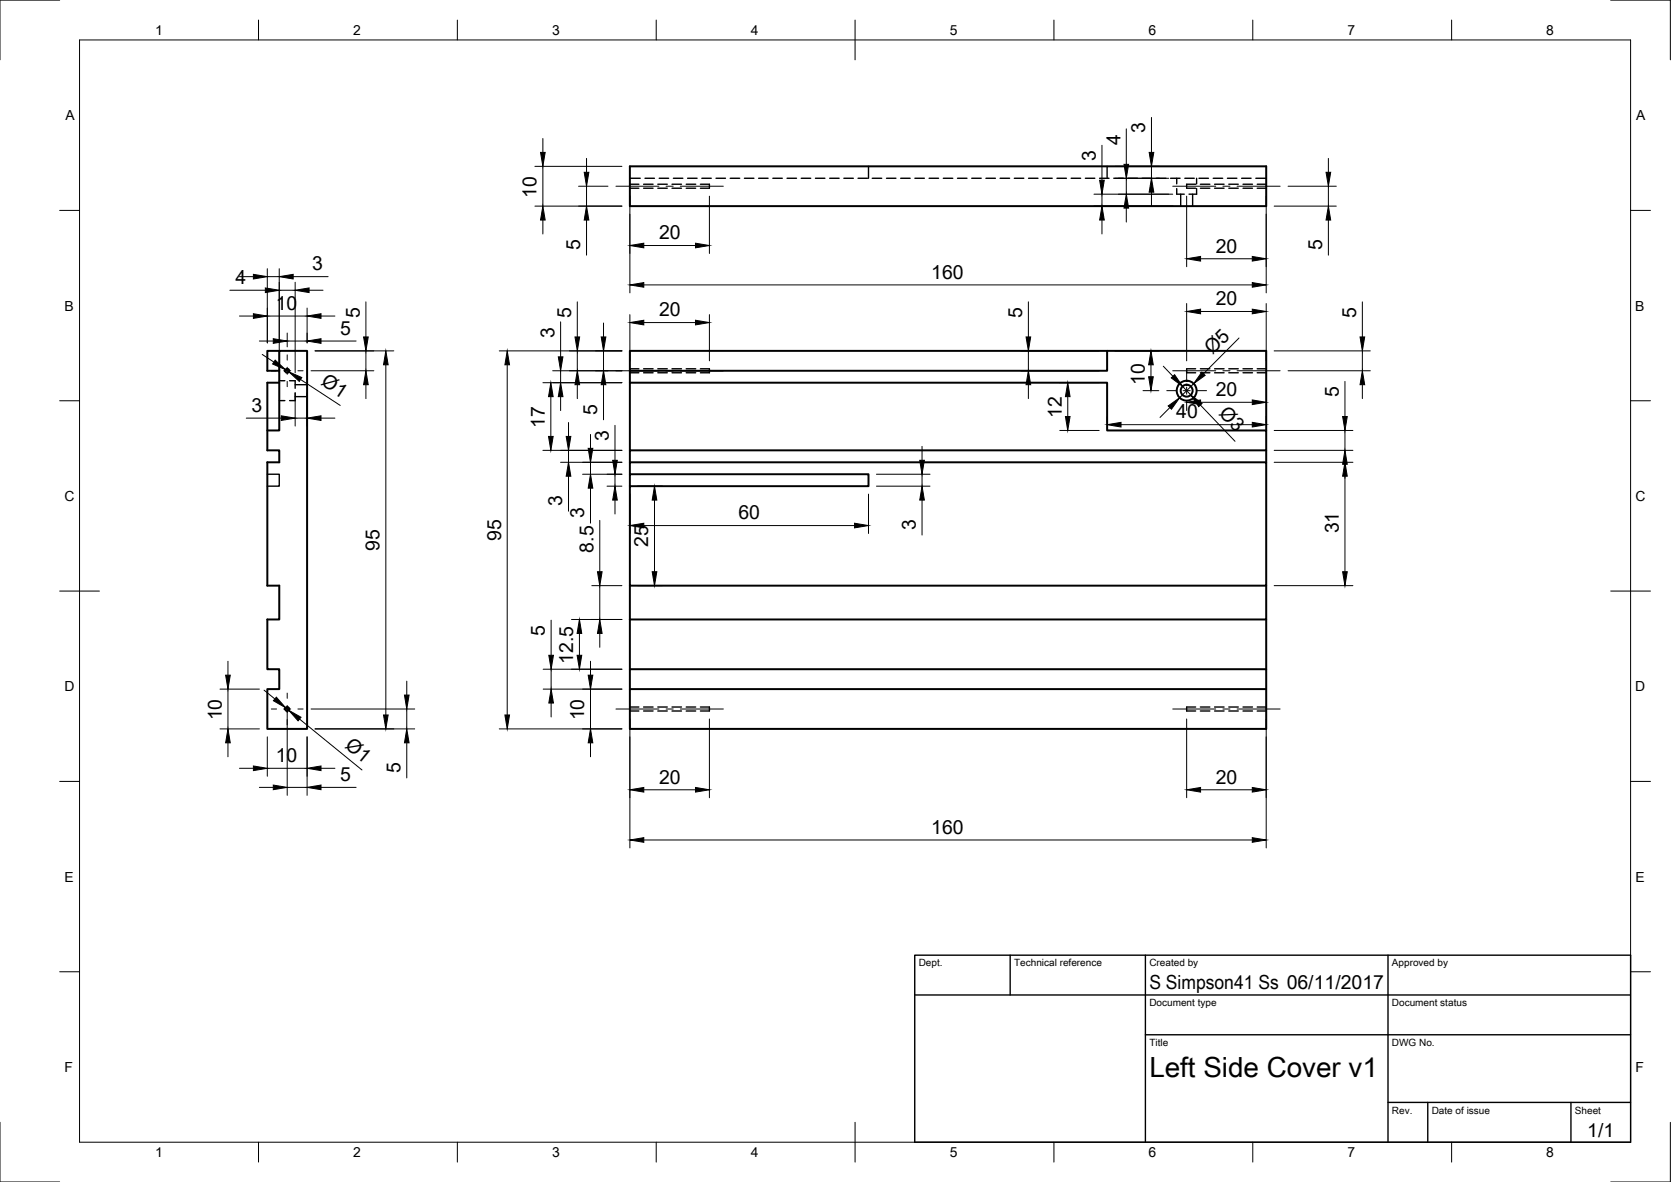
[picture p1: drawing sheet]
<svg xmlns="http://www.w3.org/2000/svg" width="420mm" height="297mm" viewBox="0 0 420 297" stroke-linecap="round" stroke-linejoin="round" font-family="sans-serif">
<!-- layer: Hidden -->
<g fill="none" stroke="#000" stroke-width=".35">
<path d="M158.4 44.8h2.6M158.4 47.3h2.2M158.4 46.3h2.2M161.8 47.3h2.4M161.8 46.3h2.4M162.2 44.8h2.4M165.4 47.3h2.4M165.4 46.3h2.4M165.7 44.8h2.4M169 47.3h2.4M169 46.3h2.4M169.3 44.8h2.4"/>
<path d="M172.5 47.3h2.4M172.5 46.3h2.4M172.9 44.8h2.4M176.1 46.3h2.3v1h-2.3M176.5 44.8h2.3M180 44.8h2.4M183.6 44.8h2.4M187.2 44.8h2.4M190.8 44.8h2.3M194.3 44.8h2.4M197.9 44.8h2.4M201.5 44.8h2.3"/>
<path d="M205 44.8h2.4M208.6 44.8h2.4M212.2 44.8h2.4M215.8 44.8h2.3M218.4 41.8v3M219.3 44.8h2.4M222.9 44.8h2.4M226.5 44.8h2.4M230 44.8h2.4M233.6 44.8h2.4M237.2 44.8h2.4M240.8 44.8h2.3"/>
<path d="M244.3 44.8h2.4M247.9 44.8h2.4M251.5 44.8h2.4M255 44.8h2.4M258.6 44.8h2.4M262.2 44.8h2.4M265.8 44.8h2.3M269.3 44.8h2.4M272.9 44.8h2.4M276.5 44.8h2.4M278.4 41.8v3M280 44.8h2.4"/>
<path d="M283.6 44.8h2.4M287.2 44.8h2.4M290.8 44.8h2.3M294.3 44.8h2.4M295.9 47.4v1.4h1.9M295.9 44.8v1.4M296.9 48.8v3M297.9 44.8h2.4M299.9 48.8v3M300.6 46.3h-2.2v1h2.2M300.9 47.4v1.4h-1.9M300.9 44.8v1.4"/>
<path d="M301.5 44.8h2.4M301.8 47.3h2.4M301.8 46.3h2.4M305.1 44.8h2.3M305.4 47.3h2.4M305.4 46.3h2.4M308.6 44.8h2.4M309 47.3h2.4M309 46.3h2.4M312.2 44.8h2.4M312.5 47.3h2.4M312.5 46.3h2.4"/>
<path d="M315.8 44.8h2.6M316.1 47.3h2.3M316.1 46.3h2.3M70.2 95.7h1.4M72.8 95.7h1.4v1.9M74.2 98.8v1.9h-1.4M74.2 99.7h3M74.2 96.7h3M158.4 93.7h2.2M158.4 92.7h2.2M161.8 93.7h2.4M161.8 92.7h2.4"/>
<path d="M165.4 93.7h2.4M165.4 92.7h2.4M169 93.7h2.4M169 92.7h2.4M172.5 93.7h2.4M172.5 92.7h2.4M176.1 92.7h2.3v1h-2.3M300.6 92.7h-2.2v1h2.2M301.8 93.7h2.4M301.8 92.7h2.4M305.4 93.7h2.4M305.4 92.7h2.4"/>
<path d="M309 93.7h2.4M309 92.7h2.4M312.5 93.7h2.4M312.5 92.7h2.4M316.1 93.7h2.3M316.1 92.7h2.3M67.2 119.2h3v3h-3M70.2 100.7h1.4M158.4 178.7h2.2M158.4 177.7h2.2M161.8 178.7h2.4M161.8 177.7h2.4"/>
<path d="M165.4 178.7h2.4M165.4 177.7h2.4M169 178.7h2.4M169 177.7h2.4M172.5 178.7h2.4M172.5 177.7h2.4M176.1 177.7h2.3v1h-2.3M300.6 177.7h-2.2v1h2.2M301.8 178.7h2.4M301.8 177.7h2.4M305.4 178.7h2.4M305.4 177.7h2.4"/>
<path d="M309 178.7h2.4M309 177.7h2.4M312.5 178.7h2.4M312.5 177.7h2.4M316.1 178.7h2.3M316.1 177.7h2.3"/>
</g>
<!-- layer: Visible -->
<g fill="none" stroke="#000" stroke-width=".5">
<path d="M158.4 41.8h160v10h-160zM70.2 96.2h-3v17h3v3h-3v31h3v8.5h-3v12.5h3v5h-3v10h10v-95h-7v20h-3M70.2 88.2h-3v5h3M158.4 93.2h120v-5h-120v8M278.4 88.2h40v20M158.4 119.2v-3h160v31h-160v-25h60v-3h-60v3M158.4 113.2h160v-5h-40v-12h-120v20M318.4 113.2v3M158.4 155.7v27.5h160v-27.5M158.4 147.2v8.5M318.4 147.2v8.5h-160M158.4 173.2h160"/>
<path d="M158.4 168.2h160"/>
<circle cx="72.2" cy="93.2" r=".5"/>
<circle cx="298.4" cy="98.2" r="2.5"/>
<circle cx="298.4" cy="98.2" r="1.5"/>
<circle cx="72.2" cy="178.2" r=".5"/>
</g>
<!-- layer: Border -->
<g fill="none" stroke="#000" stroke-width=".25">
<path d="M15 0h-15v15M20 10h390v277h-390zM65 5v5M115 5v5M165 5v5M215 5v10M265 5v5M315 5v5M365 5v5M405 0h15v15M15 52.9h5M410 52.9h5"/>
<path d="M15 100.7h5M410 100.7h5M15 148.5h10M405 148.5h10M15 196.4h5M410 196.4h5M15 244.2h5M410 244.2h5M0 282v15h15M65 287v5M115 287v5M165 287v5"/>
<path d="M215 282v10M265 287v5M315 287v5M365 287v5M420 282v15h-15"/>
</g>
<!-- layer: TitleBlock -->
<path d="M230 240h180v47h-180zM230 250h180M254 240v10M288 240v47M349 240v47M288 260h122M349 277h61M359 277v10M395 277v10" fill="none" stroke="#000" stroke-width=".35"/>
<!-- layer: Dimensions -->
<g fill="none" stroke="#000" stroke-width=".25">
<path d="M136.5 34.8v3.5M147.5 39.8v3.5M277.1 36.5v8.8M283.2 32.4v8.9M289.5 29.5v8.8M334 39.8v3.5M134.5 51.8h21.9M134.5 41.8h21.9M136.5 41.8v10M136.5 55.3v3.5M145.5 46.8h7.4M147.5 46.8v5"/>
<path d="M147.5 55.3v8.8M158.4 49.3v24.3M178.4 49.3v14.4M275.1 51.8h19.8M275.1 48.8h19.8M277.1 48.8v3M277.1 55.3v3.5M280.4 44.8h13.5M280.4 41.8h11.1M283.2 44.8v4M283.2 52.3v3.5M289.5 41.8v3"/>
<path d="M289.5 48.3v3.5M298.4 49.3v17.7M318.4 49.3v24.3M320.4 51.8h15.6M323.9 46.8h12.1M334 46.8v5M334 55.3v8.8M57.8 72.9h8.9M60.2 79.4h3.5M60.2 69.5h3.5M67.2 67.5v18.7M67.2 79.4h10"/>
<path d="M67.2 69.5h3M70.2 67.5v26.2M70.2 72.9h4M73.7 69.5h8.8M74.2 70.9v22.8M77.2 77.4v8.8M77.7 72.9h3.5M80.7 79.4h3.5M92 75.9v8.8M145.2 75.9v8.8M158.4 79.1v11.6M161.9 71.6h153"/>
<path d="M161.9 61.7h13M178.4 79.1v11.6M258.6 75.9v8.8M298.4 76.3v14.4M301.9 65h13M301.9 78.3h13M318.4 76.3v14.4M342.6 75.9v8.8M65.2 85.7h3.5M65.9 89.1l3 1.9M71.8 92.9l.8 .5M72.2 83.7v3.5"/>
<path d="M72.2 85.7h5M74.2 98.7v8.4M75.6 95.4l9.9 6.5M77.2 98.7v8.4M78.2 93.2h15.8M79.2 88.2h19.8M80.7 85.7h8.8M92 88.2v5M92 96.7v3.5M97 91.7v88M125.5 88.2h30.9M127.5 91.7v88"/>
<path d="M136.5 96.2h19.9M138.5 99.7v10M139 93.2h17.4M141 80.9v8.8M141 93.2v3M141 99.7v3.5M145.2 88.2v5M145.2 96.7v3.5M151.8 81.2v3.5M151.8 88.2v5M151.8 96.7v8.8M161.9 81.1h13"/>
<path d="M256.6 88.2h19.8M256.6 93.2h19.8M258.6 88.2v5M258.6 96.7v3.5M266.5 96.2h9.9M268.5 99.7v5M280.4 88.2h11M287.4 98.2h4M289.4 91.7v3M292.5 92l2.4 2.6M297.3 97.1l2.1 2.2M300.1 96.4l-3.5 3.5"/>
<path d="M311.5 84.9l-8.9 9M320.4 88.2h24.2M323.9 93.2h20.7M338.2 95.9v8.8M342.6 88.2v5M342.6 96.7v3.5M61.9 105.1h8.8M74.2 105.1h3M80.7 105.1h3.5M136.5 113.2h19.9M140.9 116.2h15.5M142.9 106.2v3.5"/>
<path d="M142.9 113.2v3M142.9 119.7v8.8M146.5 119.2h9.9M148.5 109.2v3.5M148.5 116.2v3M154.6 106.9v8.8M154.6 119.2v3M220.4 119.2h13.4M231.8 112.2v3.5M231.8 119.2v3M266.5 108.2h9.9M278.4 104.7v1.5"/>
<path d="M281.9 106.7h33M294.1 102.4l-2.4 2.5M301.8 101.8l8.7 9.1M301.9 101.1h13M318.4 104.7v1.5M320.4 113.2h19.8M320.4 116.2h19.8M320.4 108.2h19.8M338.2 108.2v5M338.2 116.7v27M148.5 122.7v8.8M150.8 130.8v12.9"/>
<path d="M152.6 122.2h3.8M154.6 125.7v3.5M158.4 124.2v9.9M160.4 122.2h6.2M161.9 132.1h53M164.6 125.7v18M218.4 124.2v9.9M220.4 122.2h13.4M231.8 125.7v8.8M138.6 155.9v8.8M143.7 155.7h12.7M145.7 159.2v5.5"/>
<path d="M148.8 147.2h7.6M150.8 147.2v8.5M150.8 159.2v3.5M160.4 147.2h6.2M320.4 147.2h19.8M55.3 173.2h9.9M57.3 166.2v3.5M57.3 173.2v10M66.4 173.4l2.7 2.2M71.8 177.9l.8 .6M72.2 177.5v22.4M78.2 178.2h26.1"/>
<path d="M102.3 171.2v3.5M102.3 178.2v5M136.6 173.2h19.8M136.6 168.2h19.8M138.6 168.2v5M138.6 176.7v3.5M148.5 166.2v3.5M148.5 173.2v10M55.3 183.2h9.9M57.3 186.7v3.5M60.2 193.1h3.5M65.2 197.9h3.5"/>
<path d="M67.2 185.2v9.9M67.2 193.1h10M72.2 197.9h5M75.3 180.7l15.7 12.8M77.2 185.2v14.7M79.2 183.2h25.1M80.7 193.1h3.5M80.7 197.9h8.8M102.3 186.7v8.8M125.5 183.2h30.9M148.5 186.7v3.5M158.4 180.7v32.4"/>
<path d="M161.9 198.5h13M178.4 180.7v19.8M298.4 180.7v19.8M301.9 198.5h13M318.4 180.7v32.4M161.9 211.1h153"/>
</g>
<g fill="#000" stroke="#000" stroke-width=".25">
<path d="M135.9 38.3h1.2l-.6 3.5zM288.9 38.3h1.2l-.6 3.5zM136.5 51.8l.6 3.5h-1.2zM146.9 43.3h1.2l-.6 3.5zM147.5 51.8l.6 3.5h-1.2zM277.1 51.8l.6 3.5h-1.2zM276.5 45.3h1.2l-.6 3.5zM283.2 48.8l.6 3.5h-1.2zM282.6 41.3h1.2l-.6 3.5zM289.5 44.8l.6 3.5h-1.2zM333.4 43.3h1.2l-.6 3.5zM334 51.8l.6 3.5h-1.2z"/>
<path d="M63.7 78.8l3.5 .6-3.5 .6zM63.7 68.9l3.5 .6-3.5 .6zM66.7 72.4l3.5 .5-3.5 .6zM70.2 69.5l3.5-.6v1.2zM74.2 72.9l3.5-.5v1.1zM77.2 79.4l3.5-.6v1.2zM158.4 71.6l3.5-.6v1.2zM158.4 61.7l3.5-.6v1.2zM174.9 61.1l3.5 .6-3.5 .6zM298.4 65l3.5-.6v1.2zM298.4 78.3l3.5-.6v1.2zM314.9 71l3.5 .6-3.5 .6z"/>
<path d="M314.9 64.4l3.5 .6-3.5 .6zM314.9 77.7l3.5 .6-3.5 .6zM68.7 85.1l3.5 .6-3.5 .6zM69.2 90.5l2.6 2.4-3.3-1.4zM72.6 93.4l3.3 1.5-.7 1zM77.2 85.7l3.5-.6v1.2zM92 93.2l.6 3.5h-1.2zM91.4 84.7h1.2l-.6 3.5zM97 88.2l.6 3.5h-1.2zM127.5 88.2l.6 3.5h-1.1zM138.5 96.2l.6 3.5h-1.2zM141 96.2l.5 3.5h-1.1z"/>
<path d="M140.4 89.7h1.1l-.5 3.5zM145.2 93.2l.5 3.5h-1.1zM144.6 84.7h1.1l-.5 3.5zM151.2 84.7h1.1l-.5 3.5zM151.8 93.2l.5 3.5h-1.1zM158.4 81.1l3.5-.6v1.1zM174.9 80.5l3.5 .6-3.5 .5zM258.6 93.2l.6 3.5h-1.2zM258 84.7h1.2l-.6 3.5zM268.5 96.2l.6 3.5h-1.2zM288.8 94.7h1.2l-.6 3.5zM289.4 88.2l.6 3.5h-1.2z"/>
<path d="M294.5 95l.8-.8 2 2.9zM302.2 93.5l.8 .8-2.9 2.1zM342.6 93.2l.5 3.5h-1.1zM342 84.7h1.1l-.5 3.5zM70.7 104.5l3.5 .6-3.5 .6zM77.2 105.1l3.5-.6v1.2zM137.9 109.7h1.2l-.6 3.5zM142.4 109.7h1.1l-.6 3.5zM142.9 116.2l.6 3.5h-1.1zM147.9 112.7h1.2l-.6 3.5zM154 115.7h1.2l-.6 3.5zM231.3 115.7h1.1l-.6 3.5z"/>
<path d="M267.9 104.7h1.2l-.6 3.5zM278.4 106.7l3.5-.6v1.2zM293.7 102l2.9-2.1-2 2.9zM298.4 101.1l3.5-.6v1.2zM299.4 99.3l2.9 2.1-.9 .8zM314.9 106.1l3.5 .6-3.5 .6zM314.9 100.5l3.5 .6-3.5 .6zM338.2 116.2l.6 3.5h-1.2zM338.2 113.2l.6 3.5h-1.2zM337.6 104.7h1.2l-.6 3.5zM148.5 119.2l.6 3.5h-1.2zM154.6 122.2l.6 3.5h-1.2z"/>
<path d="M158.4 132.1l3.5-.6v1.2zM164.6 122.2l.6 3.5h-1.2zM214.9 131.5l3.5 .6-3.5 .6zM231.8 122.2l.6 3.5h-1.1zM145.7 155.7l.6 3.5h-1.2zM150.8 155.7l.6 3.5h-1.2zM150.2 143.7h1.2l-.6 3.5zM164 143.7h1.2l-.6 3.5zM337.6 143.7h1.2l-.6 3.5zM56.7 169.7h1.2l-.6 3.5zM69.5 175.2l2.3 2.7-3.1-1.8zM96.4 179.7h1.2l-.6 3.5z"/>
<path d="M101.7 174.7h1.2l-.6 3.5zM127 179.7h1.1l-.6 3.5zM138.6 173.2l.6 3.5h-1.2zM138 164.7h1.2l-.6 3.5zM145.1 164.7h1.2l-.6 3.5zM147.9 169.7h1.2l-.6 3.5zM57.3 183.2l.6 3.5h-1.2zM63.7 192.5l3.5 .6-3.5 .6zM68.7 197.3l3.5 .6-3.5 .6zM72.6 178.5l3.1 1.8-.8 .9zM77.2 193.1l3.5-.6v1.2zM77.2 197.9l3.5-.6v1.2z"/>
<path d="M102.3 183.2l.6 3.5h-1.2zM148.5 183.2l.6 3.5h-1.2zM158.4 198.5l3.5-.6v1.2zM174.9 197.9l3.5 .6-3.5 .6zM298.4 198.5l3.5-.6v1.2zM314.9 197.9l3.5 .6-3.5 .6zM158.4 211.1l3.5-.6v1.2zM314.9 210.5l3.5 .6-3.5 .6z"/>
</g>
<!-- layer: Center Lines -->
<g fill="none" stroke="#000" stroke-width=".25">
<path d="M154.9 46.8h10.8M167.5 46.8h1.8M171.1 46.8h10.8M294.9 46.8h10.8M307.5 46.8h1.8M311.1 46.8h10.8M68.2 93.2h1.3M71.3 93.2h1.8M72.2 89.2v1.3M72.2 92.3v1.8M72.2 95.9v1.3M74.9 93.2h1.3"/>
<path d="M154.9 93.2h10.8M167.5 93.2h1.8M171.1 93.2h10.8M293.4 98.2h2.3M294.9 93.2h10.8M297.5 98.2h1.8M298.4 93.2v2.3M298.4 97.3v1.8M301.1 98.2h2.3M307.5 93.2h1.8M311.1 93.2h10.8M298.4 100.9v2.3"/>
<path d="M68.2 178.2h1.3M71.3 178.2h1.8M72.2 174.2v1.3M72.2 177.3v1.8M74.9 178.2h1.3M154.9 178.2h10.8M167.5 178.2h1.8M171.1 178.2h10.8M294.9 178.2h10.8M307.5 178.2h1.8M311.1 178.2h10.8M72.2 180.9v1.3"/>
</g>
<text font-size="7" x="289" y="270.5">Left Side Cover v1</text>
<g font-size="4.9">
<text x="288" y="33.5" transform="rotate(-90 288 33.5)">3</text>
<text x="275.5" y="40.5" transform="rotate(-90 275.5 40.5)">3</text>
<text x="281.7" y="36.4" transform="rotate(-90 281.7 36.4)">4</text>
<text x="134.9" y="49.7" transform="rotate(-90 134.9 49.7)">10</text>
<text x="145.9" y="62.8" transform="rotate(-90 145.9 62.8)">5</text>
<text x="165.7" y="60.1">20</text>
<text x="305.7" y="63.5">20</text>
<text x="332.4" y="62.8" transform="rotate(-90 332.4 62.8)">5</text>
<text x="59.2" y="71.4">4</text>
<text x="78.5" y="68">3</text>
<text x="234.1" y="70">160</text>
<text x="69.3" y="77.9">10</text>
<text x="305.7" y="76.7">20</text>
<text x="90.4" y="79.9" transform="rotate(-90 90.4 79.9)">5</text>
<text x="143.6" y="79.9" transform="rotate(-90 143.6 79.9)">5</text>
<text x="165.7" y="79.5">20</text>
<text x="257" y="79.9" transform="rotate(-90 257 79.9)">5</text>
<text x="341" y="79.9" transform="rotate(-90 341 79.9)">5</text>
<text x="85.5" y="84.1">5</text>
<text x="139.4" y="84.9" transform="rotate(-90 139.4 84.9)">3</text>
<text x="304.9" y="89.3" transform="rotate(-45 304.9 89.3)">Ø5</text>
<text x="80.5" y="96.6" transform="rotate(33 80.5 96.6)">Ø1</text>
<text x="287.8" y="96.7" transform="rotate(-90 287.8 96.7)">10</text>
<text x="305.7" y="99.5">20</text>
<text x="336.6" y="99.9" transform="rotate(-90 336.6 99.9)">5</text>
<text x="63.2" y="103.5">3</text>
<text x="137" y="107.6" transform="rotate(-90 137 107.6)">17</text>
<text x="150.2" y="104.2" transform="rotate(-90 150.2 104.2)">5</text>
<text x="267" y="105" transform="rotate(-90 267 105)">12</text>
<text x="295.7" y="105.2">40</text>
<text x="306.3" y="104.1" transform="rotate(46 306.3 104.1)">Ø3</text>
<text x="153.1" y="110.9" transform="rotate(-90 153.1 110.9)">3</text>
<text x="141.4" y="127.2" transform="rotate(-90 141.4 127.2)">3</text>
<text x="146.9" y="130.2" transform="rotate(-90 146.9 130.2)">3</text>
<text x="185.7" y="130.5">60</text>
<text x="126" y="135.9" transform="rotate(-90 126 135.9)">95</text>
<text x="163" y="137.4" transform="rotate(-90 163 137.4)">25</text>
<text x="230.3" y="133.2" transform="rotate(-90 230.3 133.2)">3</text>
<text x="336.6" y="134" transform="rotate(-90 336.6 134)">31</text>
<text x="95.5" y="138.4" transform="rotate(-90 95.5 138.4)">95</text>
<text x="149.3" y="138.9" transform="rotate(-90 149.3 138.9)">8.5</text>
<text x="137" y="159.9" transform="rotate(-90 137 159.9)">5</text>
<text x="144.1" y="166.9" transform="rotate(-90 144.1 166.9)">12.5</text>
<text x="55.8" y="181" transform="rotate(-90 55.8 181)">10</text>
<text x="146.9" y="181" transform="rotate(-90 146.9 181)">10</text>
<text x="69.3" y="191.5">10</text>
<text x="86.5" y="187.7" transform="rotate(39 86.5 187.7)">Ø1</text>
<text x="85.5" y="196.3">5</text>
<text x="100.7" y="194.2" transform="rotate(-90 100.7 194.2)">5</text>
<text x="165.7" y="196.9">20</text>
<text x="305.7" y="196.9">20</text>
<text x="234.1" y="209.5">160</text>
<text x="289" y="248.5">S Simpson41 Ss 06/11/2017</text>
<text x="399.1" y="285.6">1/1</text>
</g>
<g font-size="3.5">
<text x="39" y="8.8">1</text>
<text x="88.8" y="8.8">2</text>
<text x="138.8" y="8.8">3</text>
<text x="188.7" y="8.8">4</text>
<text x="238.8" y="8.8">5</text>
<text x="288.7" y="8.8">6</text>
<text x="338.8" y="8.8">7</text>
<text x="388.8" y="8.8">8</text>
<text x="16.4" y="30.2">A</text>
<text x="411.4" y="30.2">A</text>
<text x="16.2" y="78">B</text>
<text x="411.2" y="78">B</text>
<text x="16.2" y="125.9">C</text>
<text x="411.2" y="125.9">C</text>
<text x="16.2" y="173.7">D</text>
<text x="411.2" y="173.7">D</text>
<text x="16.2" y="221.5">E</text>
<text x="411.2" y="221.5">E</text>
<text x="16.2" y="269.4">F</text>
<text x="411.2" y="269.4">F</text>
<text x="39" y="290.8">1</text>
<text x="88.8" y="290.8">2</text>
<text x="138.8" y="290.8">3</text>
<text x="188.7" y="290.8">4</text>
<text x="238.8" y="290.8">5</text>
<text x="288.7" y="290.8">6</text>
<text x="338.8" y="290.8">7</text>
<text x="388.8" y="290.8">8</text>
</g>
<g font-size="2.5">
<text x="231" y="242.8">Dept.</text>
<text x="255" y="242.8">Technical reference</text>
<text x="289" y="242.8">Created by</text>
<text x="350" y="242.8">Approved by</text>
<text x="289" y="252.8">Document type</text>
<text x="350" y="252.8">Document status</text>
<text x="289" y="262.8">Title</text>
<text x="350" y="262.8">DWG No.</text>
<text x="350" y="279.8">Rev.</text>
<text x="360" y="279.8">Date of issue</text>
<text x="396" y="279.8">Sheet</text>
</g>
</svg>
